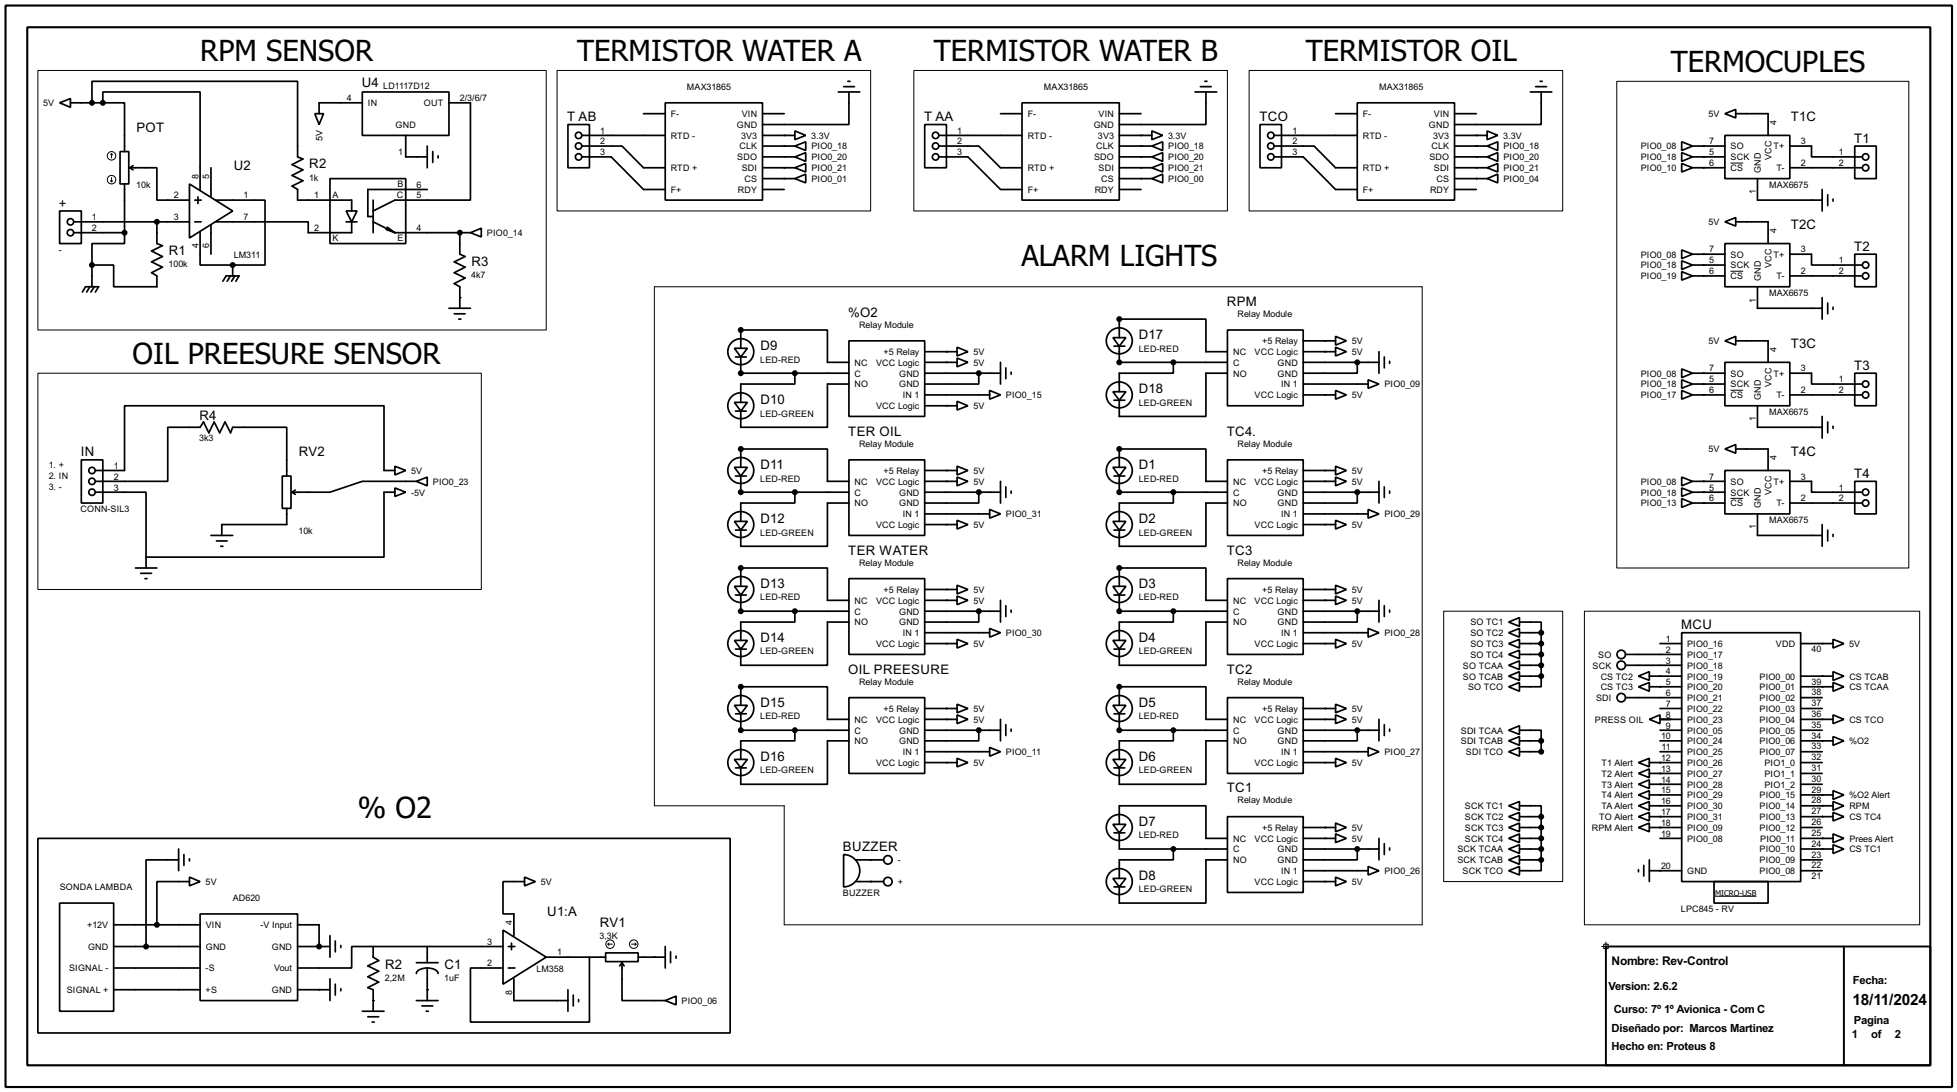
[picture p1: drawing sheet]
<svg xmlns="http://www.w3.org/2000/svg" width="460mm" height="256mm" viewBox="0 0 460 256" stroke-linecap="round" stroke-linejoin="round" font-family="sans-serif">
<path d="M1.3 1.3h457.2v254h-457.2zM6.4 6.4h447v243.8h-447z" fill="none" stroke="#000" stroke-width=".5"/>
<path d="M377.2 222.3h76.2v27.9h-76.2zM433.1 222.3v27.9" fill="none" stroke="#000" stroke-width=".45"/>
<g fill="none" stroke="#000" stroke-width=".23">
<path d="M8.9 16.6h119.4v60.9h-119.4zM130.9 16.6h73.6v33h-73.6zM214.7 16.6h73.6v33h-73.6zM293.4 16.6h73.7v33h-73.7zM379.8 19.1h68.6v114.3h-68.6zM26.2 36.1l-.2 .3M26.2 36.1l.3 .3M26.2 36.1v1M406.5 38.3h3M26 42.5l.2 .2M26.2 41.7v1M26.5 42.5l-.3 .2"/>
<path d="M153.7 67.4h180.4v149.8h-149.9v-27.9h-30.5zM406.5 63.7h3M8.9 87.7h104.2v50.8h-104.2zM406.5 91.7h3M406.5 117.1h3M339.1 143.6h28v63.5h-28zM372.2 143.6h78.7v73.6h-78.7zM402.9 210.5h9.7M142.8 221.8h1M142.8 221.8l.3 .3M143.1 221.5l-.3 .3M148.4 221.8h1"/>
<path d="M149.2 221.5l.2 .3M149.4 221.8l-.2 .3M376.2 222.3h2.1M376.7 221.8h1.1v1h-1.1zM377.2 221.3v2"/>
<circle cx="26.2" cy="36.6" r="1"/>
<circle cx="26.2" cy="42.2" r="1"/>
<circle cx="143.3" cy="221.8" r="1"/>
<circle cx="148.8" cy="221.8" r="1"/>
</g>
<g fill="none" stroke="#000" stroke-width=".4">
<path d="M199.2 19.1h.5M283 19.1h.5M361.8 19.1h.5M14 24.2l2.6-1v2zM16.6 24.2h7.6M21.6 24.2v-5.1h48.3v17.8l1.3 .5-2.6 1.3 2.6 1.2-2.6 1.3 2.6 1.3-2.6 1.2 1.3 .8v2.5h12.7v2.6M24.2 24.2h5.1v11.4M24.2 24.2v-2.6h22.8v22.9M28.2 35.6h2.1v7.6h-2.1zM30.5 39.4h6.4v7.6h7.6M30.5 39.4l.8 .5M31.3 38.9l-.8 .5"/>
<path d="M49.6 39.4v6.9M74 26.7h2l-1 2.6zM85.1 21.6h20.4v10.2h-20.4zM85.1 24.2h-10.1v2.5M95.3 31.8v5.1h5.1M100.4 34.3v5.1M101.7 35.6v2.6M102.9 36.6v.5M105.5 24.2h5v22.8h-17.7l-5.1 2.6M133.4 29.3h5.1v10.1h-5.1zM136.7 36.9h6.9l7.6 7.6h5.1M136.7 34.3h9.4l5.1 5.1h5.1"/>
<path d="M136.7 31.8h19.6M151.2 26.7h5.1M156.3 24.2h22.8v22.8h-22.8zM179.1 39.4h7.6M179.1 26.7h5.1M179.1 36.9h7.6M179.1 31.8h7.6M179.1 34.3h7.6M186.7 34.3l2.6-1v2.1zM186.7 36.9l2.6-1v2zM186.7 30.8l2.6 1-2.6 1zM186.7 39.4l2.6-1v2z"/>
<path d="M196.9 21.6h5.1M198.2 20.4h2.5M199.4 21.6v7.7h-20.3M217.2 29.3h5.1v10.1h-5.1zM220.5 36.9h6.9l7.6 7.6h5.1M220.5 34.3h9.4l5.1 5.1h5.1M220.5 31.8h19.6M235 26.7h5.1M240.1 24.2h22.8v22.8h-22.8zM262.9 39.4h7.7M262.9 26.7h5.1M262.9 36.9h7.7"/>
<path d="M262.9 31.8h7.7M262.9 34.3h7.7M270.6 34.3l2.5-1v2.1zM270.6 30.8l2.5 1-2.5 1zM270.6 36.9l2.5-1v2zM270.6 39.4l2.5-1v2zM280.7 21.6h5.1M282 20.4h2.5M283.3 21.6v7.7h-20.4M296 29.3h5v10.1h-5zM299.3 36.9h6.8l7.6 7.6h5.1M299.3 34.3h9.4l5 5.1h5.1"/>
<path d="M299.3 31.8h19.5M313.7 26.7h5.1M318.8 24.2h22.9v22.8h-22.9zM341.7 39.4h7.6M341.7 26.7h5.1M341.7 36.9h7.6M341.7 31.8h7.6M341.7 34.3h7.6M349.3 34.3l2.5-1v2.1zM349.3 30.8l2.5 1-2.5 1zM349.3 36.9l2.5-1v2zM349.3 39.4l2.5-1v2z"/>
<path d="M359.5 21.6h5M360.7 20.4h2.6M362 21.6v7.7h-20.3M395 38.4l2.6 1-2.6 1zM395 35.9l2.6 1-2.6 1zM395 33.3l2.6 1-2.6 1.1zM397.6 39.4h7.6M397.6 36.9h7.6M397.6 34.3h7.6M405.2 26.7l2.5-1v2zM405.2 31.8h15.2v10.2h-15.2zM407.7 26.7h7.6v5.1"/>
<path d="M420.4 34.3h5.1v2.6h11.9M420.4 39.4h17M435.7 34.3h5v7.7h-5zM14 49.6h5.1v7.6h-5.1zM17.3 52.1h27.2M17.3 54.7h12M29.3 54.7v2.5h-7.7v5.1M29.3 43.2v11.5M36.9 52.1v5.1l1.3 .5-2.6 1.3 2.6 1.3-2.6 1.2 2.6 1.3-2.6 1.3 1.3 .7v2.6h-10.2v-5.1h-5.1M44.5 43.2l10.2 6.4-10.2 6.3zM45.8 52.1h1.5M45.8 47h1.5"/>
<path d="M46.5 46.3v1.5M47 54.7v7.6h7.7M49.6 52.9v6.8M50.6 47h11.7v15.3h-7.6M50.6 52.1h21.8v2.6h10.2v-2.6M77.5 42h17.8v15.2h-17.8zM81.3 49.6h2.6l-1.3 2.5zM81.3 52.1h2.6M87.7 47v7.7M87.7 52.1l5.1 2.6M90.7 53.9l2.1 .8M91 53.4l1.8 1.3"/>
<path d="M92.8 54.7h17.7M100.4 44.5h-14v6.4h1.3M108 54.7v5l1.3 .6-2.6 1.2 2.6 1.3-2.6 1.3 2.6 1.2-2.6 1.3 1.3 .8v5M110.5 54.7l2.6-1.1v2.1zM179.1 44.5h5.1M179.1 42h7.6M186.7 42l2.6-1.1v2.1zM262.9 44.5h5.1M262.9 42h7.7M270.6 42l2.5-1.1v2.1zM341.7 44.5h5.1M341.7 42h7.6"/>
<path d="M349.3 42l2.5-1.1v2.1zM395 58.7l2.6 1-2.6 1.1zM397.6 59.7h7.6M405.2 52.1l2.5-1v2zM405.2 57.2h15.2v10.2h-15.2zM407.7 52.1h7.6v5.1M412.8 42v5h15.2M420.4 59.7h5.1v2.6h11.9M428 44.5v5.1M429.3 45.8v2.5M430.6 46.8v.5M435.7 59.7h5v7.7h-5z"/>
<path d="M19.4 68.6l.7-1.2h3.1l-.8 1.2M21.1 67.4l-.7 1.2M21.6 62.3v5.1M22.2 67.4l-.8 1.2M52.4 66.1l.7-1.3h3.1l-.8 1.3M54.2 64.8l-.8 1.3M54.7 62.3v2.5M55.2 64.8l-.8 1.3M105.5 72.4h5M106.7 73.7h2.6M107.8 75h.5M261.4 79.3h3.1l-1.6 2z"/>
<path d="M262.9 79.3v-4.3h20.4v7.6h5M288.3 77.5h17.8v17.8h-17.8zM313.7 79l2.6 1.1-2.6 1zM395 63.8l2.6 1-2.6 1zM395 61.3l2.6 1-2.6 1zM397.6 64.8h7.6M397.6 62.3h7.6M412.8 67.4v5h15.2M420.4 64.8h17M428 69.9v5.1M429.3 71.2v2.5M430.6 72.2v.5"/>
<path d="M172.5 81.8h3.1l-1.6 2.1zM172.5 94.5h3.1l-1.6 2.1zM172.8 83.9h2.5M172.8 96.6h2.5M174 81.8v-4.3h20.4v7.6h5M174 83.9v3.8h25.4M186.7 87.7v2.5h-12.7v4.3M199.4 80.1h17.8v17.7h-17.8zM199.4 90.2h-5v10.2h-20.4v-3.8M217.2 92.8h15.3M217.2 87.7h17.8M217.2 85.1h7.6"/>
<path d="M217.2 82.6h7.6M217.2 95.3h7.6M224.8 81.6l2.6 1-2.6 1zM224.8 84.1l2.6 1-2.6 1.1zM224.8 94.3l2.6 1-2.6 1zM229.9 87.7v2.5h-12.7M232.5 91.7l2.5 1.1-2.5 1zM235 85.1v5.1M236.3 86.4v2.6M237.5 87.4v.5M261.4 92h3.1l-1.6 2zM261.7 81.3h2.5"/>
<path d="M261.7 94h2.5M262.9 81.3v3.8h25.4M275.6 85.1v2.6h-12.7v4.3M288.3 87.7h-5v10.1h-20.4v-3.8M306.1 92.8h7.6M306.1 80.1h7.6M306.1 85.1h17.8M306.1 90.2h15.3M306.1 82.6h7.6M313.7 81.6l2.6 1-2.6 1zM313.7 91.7l2.6 1.1-2.6 1zM318.8 85.1v2.6h-12.7"/>
<path d="M321.4 89.2l2.5 1-2.5 1zM323.9 82.6v5.1M325.2 83.9v2.5M326.4 84.9v.5M395 91.7l2.6 1.1-2.6 1zM395 89.2l2.6 1-2.6 1zM395 86.7l2.6 1-2.6 1zM397.6 92.8h7.6M397.6 87.7h7.6M397.6 90.2h7.6M405.2 80.1l2.5-1.1v2.1zM405.2 85.1h15.2v10.2h-15.2z"/>
<path d="M407.7 80.1h7.6v5M412.8 95.3v5.1h15.2M420.4 87.7h5.1v2.5h11.9M420.4 92.8h17M428 97.8v5.1M429.3 99.1v2.6M435.7 87.7h5v7.6h-5zM19.1 108h5.1v10.2h-5.1zM22.4 110.5h6.9v-15.2h60.9v15.2h2.6M22.4 115.6h11.9v15.3h55.9v-15.3h2.6M66.3 111.8h2.1v7.6h-2.1zM67.4 111.8v-11.4h-12.7l-.5 1.3-1.3-2.6-1.3 2.6-1.3-2.6-1.2 2.6-1.3-2.6-.8 1.3h-7.6v12.7h-17"/>
<path d="M67.4 119.4v3.8h-15.3v2.6M68.6 115.6l.8 .5M69.4 115.1l-.8 .5M92.8 109.5l2.5 1-2.5 1.1zM92.8 114.6l2.5 1-2.5 1zM97.8 113.1l2.6-1v2zM97.8 113.1h-12.7l-7.6 2.5h-8.9M172.5 109.8h3.1l-1.6 2zM172.8 111.8h2.5M174 109.8v-4.3h20.4v7.6h5M174 111.8v3.8h25.4M186.7 115.6v2.6h-12.7v4.3"/>
<path d="M199.4 108h17.8v17.8h-17.8zM199.4 118.2h-5v10.1h-20.4v-3.8M217.2 115.6h17.8M217.2 113.1h7.6M217.2 110.5h7.6M224.8 109.5l2.6 1-2.6 1.1zM224.8 112.1l2.6 1-2.6 1zM229.9 115.6v2.6h-12.7M232.5 119.7l2.5 1-2.5 1zM235 113.1v5.1M236.3 114.4v2.5M237.5 115.4v.5"/>
<path d="M261.4 109.8h3.1l-1.6 2zM261.7 111.8h2.5M262.9 109.8v-4.3h20.4v7.6h5M262.9 111.8v3.8h25.4M275.6 115.6v2.6h-12.7v4.3M288.3 108h17.8v17.8h-17.8zM288.3 118.2h-5v10.1h-20.4v-3.8M306.1 115.6h17.8M306.1 113.1h7.6M306.1 110.5h7.6M313.7 109.5l2.6 1-2.6 1.1zM313.7 112.1l2.6 1-2.6 1z"/>
<path d="M318.8 115.6v2.6h-12.7M321.4 119.7l2.5 1-2.5 1zM323.9 113.1v5.1M325.2 114.4v2.5M326.4 115.4v.5M395 117.1l2.6 1.1-2.6 1zM395 114.6l2.6 1-2.6 1zM395 112.1l2.6 1-2.6 1zM397.6 118.2h7.6M397.6 115.6h7.6M397.6 113.1h7.6M405.2 105.5l2.5-1.1v2.1z"/>
<path d="M405.2 110.5h15.2v10.2h-15.2zM407.7 105.5h7.6v5M420.4 113.1h5.1v2.5h11.9M420.4 118.2h17M430.6 100.1v.5M435.7 113.1h5v7.6h-5zM31.8 133.4h5.1M33.1 134.7h2.5M34.1 135.9h.5M34.3 130.9v2.5M49.6 125.8h5.1M50.9 127.1h2.5"/>
<path d="M51.9 128.3h.5M172.5 122.5h3.1l-1.6 2zM172.5 137.7h3.1l-1.6 2.1zM172.8 124.5h2.5M172.8 139.8h2.5M174 137.7v-4.3h20.4v7.6h5M174 139.8v3.8h25.4M199.4 135.9h17.8v17.8h-17.8zM217.2 120.7h15.3M217.2 123.2h7.6M217.2 138.5h7.6M224.8 122.2l2.6 1-2.6 1.1z"/>
<path d="M224.8 137.5l2.6 1-2.6 1zM261.4 122.5h3.1l-1.6 2zM261.4 137.7h3.1l-1.6 2.1zM261.7 124.5h2.5M261.7 139.8h2.5M262.9 137.7v-4.3h20.4v7.6h5M262.9 139.8v3.8h25.4M288.3 135.9h17.8v17.8h-17.8zM306.1 120.7h15.3M306.1 123.2h7.6M306.1 138.5h7.6M313.7 122.2l2.6 1-2.6 1.1z"/>
<path d="M313.7 137.5l2.6 1-2.6 1zM412.8 120.7v5.1h15.2M428 123.2v5.1M429.3 124.5v2.6M430.6 125.5v.5M172.5 150.4h3.1l-1.6 2.1zM172.8 152.5h2.5M186.7 143.6v2.5h-12.7v4.3M199.4 146.1h-5v10.2h-20.4v-3.8M217.2 148.6h15.3M217.2 151.2h7.6M217.2 143.6h17.8"/>
<path d="M217.2 141h7.6M224.8 140l2.6 1-2.6 1zM224.8 150.2l2.6 1-2.6 1zM229.9 143.6v2.5h-12.7M232.5 147.6l2.5 1-2.5 1.1zM235 141v5.1M236.3 142.3v2.5M237.5 143.3v.5M261.4 150.4h3.1l-1.6 2.1zM261.7 152.5h2.5M275.6 143.6v2.5h-12.7v4.3M288.3 146.1h-5v10.2h-20.4v-3.8"/>
<path d="M306.1 148.6h15.3M306.1 151.2h7.6M306.1 143.6h17.8M306.1 141h7.6M313.7 140l2.6 1-2.6 1zM313.7 150.2l2.6 1-2.6 1zM318.8 143.6v2.5h-12.7M321.4 147.6l2.5 1-2.5 1.1zM323.9 141v5.1M325.2 142.3v2.5M326.4 143.3v.5M354.4 146.1l2.5-1v2z"/>
<path d="M354.4 148.6l2.5-1v2.1zM354.4 151.2l2.5-1v2zM354.4 153.7l2.5-1v2zM354.4 156.3l2.5-1.1v2.1zM354.4 158.8l2.5-1v2zM356.9 146.1h5.1v2.5M356.9 148.6h5.1M356.9 151.2h5.1M356.9 153.7h5.1M356.9 156.3h5.1M356.9 158.8h5.1M362 158.8v2.5h-5.1"/>
<path d="M362 148.6v10.2M381.8 153.7h13.2M381.8 156.3h13.2M384.9 158.8l2.5-1v2zM387.4 158.8h7.6M389.9 151.2h5.1M395 148.6h28v58.5h-28zM423 151.2h7.6M423 158.8h7.6M430.6 150.2l2.5 1-2.5 1zM430.6 157.8l2.5 1-2.5 1zM172.5 165.7h3.1l-1.6 2z"/>
<path d="M172.5 178.4h3.1l-1.6 2zM172.8 167.7h2.5M174 165.7v-4.4h20.4v7.7h5M174 167.7v3.8h25.4M186.7 171.5v2.5h-12.7v4.4M199.4 163.9h17.8v17.8h-17.8zM199.4 174h-5v10.2h-20.4v-3.8M217.2 171.5h17.8M217.2 176.6h15.3M217.2 169h7.6M217.2 179.1h7.6M217.2 166.4h7.6"/>
<path d="M224.8 165.4l2.6 1-2.6 1zM224.8 167.9l2.6 1.1-2.6 1zM224.8 178.1l2.6 1-2.6 1zM229.9 171.5v2.5h-12.7M232.5 175.6l2.5 1-2.5 1zM235 169v5M236.3 170.2v2.6M237.5 171.3v.5M261.4 165.7h3.1l-1.6 2zM261.4 178.4h3.1l-1.6 2zM261.7 167.7h2.5M262.9 165.7v-4.4h20.4v7.7h5"/>
<path d="M262.9 167.7v3.8h25.4M275.6 171.5v2.5h-12.7v4.4M288.3 163.9h17.8v17.8h-17.8zM288.3 174h-5v10.2h-20.4v-3.8M306.1 171.5h17.8M306.1 176.6h15.3M306.1 169h7.6M306.1 179.1h7.6M306.1 166.4h7.6M313.7 165.4l2.6 1-2.6 1zM313.7 167.9l2.6 1.1-2.6 1zM313.7 178.1l2.6 1-2.6 1z"/>
<path d="M318.8 171.5v2.5h-12.7M321.4 175.6l2.5 1-2.5 1zM323.9 169v5M325.2 170.2v2.6M326.4 171.3v.5M354.4 161.3l2.5-1v2.1zM354.4 171.5l2.5-1v2zM354.4 174l2.5-1v2.1zM354.4 176.6l2.5-1v2zM356.9 171.5h5.1v2.5M356.9 174h5.1M362 174v2.6h-5.1"/>
<path d="M381.8 163.9h13.2M384.9 161.3l2.5-1v2.1zM384.9 179.1l2.5-1v2zM387.4 169l2.5-1.1v2.1zM387.4 161.3h7.6M387.4 179.1h7.6M389.9 171.5h5.1M389.9 176.6h5.1M389.9 174h5.1M389.9 169h5.1M389.9 166.4h5.1M423 171.5h5"/>
<path d="M423 176.6h5M423 174h7.6M423 169h7.6M423 163.9h5M423 161.3h7.6M423 179.1h5M423 166.4h5M430.6 160.3l2.5 1-2.5 1.1zM430.6 173l2.5 1-2.5 1.1zM430.6 167.9l2.5 1.1-2.5 1zM8.9 196.9h162.6v45.7h-162.6zM42 199.4v5.1"/>
<path d="M172.8 180.4h2.5M261.4 193.6h3.1l-1.6 2zM261.7 180.4h2.5M261.7 195.6h2.5M262.9 193.6v-4.3h20.4v7.6h5M262.9 195.6v3.8h25.4M275.6 199.4v2.6h-12.7v4.3M288.3 191.8h17.8v17.8h-17.8zM306.1 194.4h7.6M306.1 196.9h7.6M306.1 199.4h17.8M313.7 193.3l2.6 1.1-2.6 1z"/>
<path d="M313.7 195.9l2.6 1-2.6 1zM318.8 199.4v2.6h-12.7M323.9 196.9v5.1M325.2 198.2v2.5M326.4 199.2v.5M354.4 189.3l2.5-1v2zM354.4 191.8l2.5-1v2zM354.4 194.4l2.5-1.1v2.1zM354.4 196.9l2.5-1v2zM354.4 199.4l2.5-1v2.1zM356.9 189.3h5.1v2.5M356.9 191.8h5.1"/>
<path d="M356.9 194.4h5.1M356.9 196.9h5.1M356.9 199.4h5.1M362 191.8v10.2M384.9 181.7l2.5-1.1v2.1zM384.9 184.2l2.5-1v2zM384.9 186.7l2.5-1v2.1zM384.9 189.3l2.5-1v2zM384.9 191.8l2.5-1v2zM384.9 194.4l2.5-1.1v2.1zM387.4 191.8h7.6M387.4 194.4h7.6"/>
<path d="M387.4 189.3h7.6M387.4 181.7h7.6M387.4 184.2h7.6M387.4 186.7h7.6M389.9 196.9h5.1M423 191.8h7.6M423 194.4h5M423 196.9h7.6M423 199.4h7.6M423 189.3h7.6M423 181.7h5M423 184.2h5"/>
<path d="M423 186.7h7.6M430.6 198.4l2.5 1-2.5 1.1zM430.6 190.8l2.5 1-2.5 1zM430.6 188.3l2.5 1-2.5 1zM430.6 185.7l2.5 1-2.5 1.1zM430.6 195.9l2.5 1-2.5 1zM14 212.1h12.7v25.4h-12.7zM26.7 217.2h20.3M42 202h-7.7v20.3M43.2 200.7v2.6M44.5 206l2.5 1.1-2.5 1zM44.5 207.1h-7.6v10.1"/>
<path d="M44.5 201.7v.5M47 214.7h22.9v20.3h-22.9zM69.9 217.2h5.1v5.1M77.5 219.8v5M118.2 218.5l10.1 6.3-10.1 6.4zM123.2 206l2.6 1.1-2.6 1zM123.2 207.1h-5v7.6h2.5v5.1M198.2 200.7a3.8 3.8 0 0 1 3.8 3.8 3.8 3.8 0 0 1-3.8 3.8zM201 202h6.6M201 207.1h6.6M261.4 206.3h3.1l-1.6 2zM261.7 208.3h2.5"/>
<path d="M288.3 202h-5v10.1h-20.4v-3.8M306.1 204.5h15.3M306.1 207.1h7.6M313.7 206l2.6 1.1-2.6 1zM321.4 203.5l2.5 1-2.5 1zM354.4 202l2.5-1v2zM354.4 204.5l2.5-1v2zM356.9 202h5.1M362 202v2.5h-5.1M384.9 204.3v.5M386.1 203.3v2.5M387.4 204.5h7.6"/>
<path d="M387.4 202v5.1M402.6 207.1h12.7v5h-12.7zM423 202h5M423 204.5h5M26.7 222.3h20.3M26.7 227.4h20.3M26.7 232.5h20.3M69.9 222.3h7.6M69.9 232.5h7.6M77.5 229.9v5.1M78.8 221v2.6M78.8 231.2v2.5"/>
<path d="M80.1 222.1v.5M80.1 232.2v.5M85.1 237.5h5.1M86.4 238.8h2.6M87.7 222.3v2.5l1.3 .8-2.6 1.3 2.6 1.2-2.6 1.3 2.6 1.3-2.6 1.3 1.3 .5v5M97.8 235h5.1M97.8 226.1h5.1M99.1 236.3h2.6M100.1 237.5h.5M100.4 227.4a2.27 2.27 0 0 1 2.5 1.3M100.4 227.4h-.7a2.04 2.04 0 0 0-1.9 1.3M100.4 222.3v3.8"/>
<path d="M100.4 227.4v7.6M118.2 222.3h-35.6v5.1h-12.7M119.4 222.3h1.6M119.4 227.4h1.6M120.2 221.5v1.6M120.7 229.9v5.1h12.7M128.3 224.8h10.2v15.3h-28v-12.7h7.7M133.4 232.5v5M134.7 233.7v2.6M135.9 234.8v.5M138.5 224.8h3.8M142.3 223.8h7.6v2.1h-7.6z"/>
<path d="M146.1 226.1v8.9h10.2M146.1 226.1l-.5 .8M146.1 226.1l.5 .8M149.9 224.8h6.4M156.3 235l2.5-1v2zM156.3 222.3v5.1M157.5 223.6v2.5M158.8 224.6v.5M87.4 240.1h.5"/>
<circle cx="135.9" cy="36.9" r=".75"/>
<circle cx="135.9" cy="31.8" r=".75"/>
<circle cx="135.9" cy="34.3" r=".75"/>
<circle cx="219.7" cy="31.8" r=".75"/>
<circle cx="219.7" cy="34.3" r=".75"/>
<circle cx="219.7" cy="36.9" r=".75"/>
<circle cx="298.5" cy="36.9" r=".75"/>
<circle cx="298.5" cy="34.3" r=".75"/>
<circle cx="298.5" cy="31.8" r=".75"/>
<circle cx="438.2" cy="36.9" r=".75"/>
<circle cx="438.2" cy="39.4" r=".75"/>
<circle cx="16.5" cy="54.7" r=".75"/>
<circle cx="16.5" cy="52.1" r=".75"/>
<circle cx="438.2" cy="62.3" r=".75"/>
<circle cx="438.2" cy="64.8" r=".75"/>
<circle cx="174" cy="95.3" r="3.1"/>
<circle cx="174" cy="82.6" r="3.1"/>
<circle cx="262.9" cy="92.8" r="3.1"/>
<circle cx="262.9" cy="80.1" r="3.1"/>
<circle cx="438.2" cy="92.8" r=".75"/>
<circle cx="438.2" cy="90.2" r=".75"/>
<circle cx="21.6" cy="110.5" r=".75"/>
<circle cx="21.6" cy="113.1" r=".75"/>
<circle cx="21.6" cy="115.6" r=".75"/>
<circle cx="174" cy="110.5" r="3.1"/>
<circle cx="262.9" cy="110.5" r="3.1"/>
<circle cx="438.2" cy="118.2" r=".75"/>
<circle cx="438.2" cy="115.6" r=".75"/>
<circle cx="174" cy="123.2" r="3.1"/>
<circle cx="174" cy="138.5" r="3.1"/>
<circle cx="262.9" cy="138.5" r="3.1"/>
<circle cx="262.9" cy="123.2" r="3.1"/>
<circle cx="174" cy="151.2" r="3.1"/>
<circle cx="262.9" cy="151.2" r="3.1"/>
<circle cx="380.8" cy="156.3" r="1"/>
<circle cx="380.8" cy="153.7" r="1"/>
<circle cx="174" cy="166.4" r="3.1"/>
<circle cx="174" cy="179.1" r="3.1"/>
<circle cx="262.9" cy="166.4" r="3.1"/>
<circle cx="262.9" cy="179.1" r="3.1"/>
<circle cx="380.8" cy="163.9" r="1"/>
<circle cx="262.9" cy="194.4" r="3.1"/>
<circle cx="208.5" cy="207.1" r="1"/>
<circle cx="208.5" cy="202" r="1"/>
<circle cx="262.9" cy="207.1" r="3.1"/>
</g>
<g fill="#000">
<circle cx="184.2" cy="34.3" r=".2"/>
<circle cx="184.2" cy="39.4" r=".2"/>
<circle cx="184.2" cy="31.8" r=".2"/>
<circle cx="268" cy="39.4" r=".2"/>
<circle cx="268" cy="31.8" r=".2"/>
<circle cx="268" cy="34.3" r=".2"/>
<circle cx="268" cy="36.9" r=".2"/>
<circle cx="346.8" cy="34.3" r=".2"/>
<circle cx="346.8" cy="31.8" r=".2"/>
<circle cx="346.8" cy="36.9" r=".2"/>
<circle cx="346.8" cy="39.4" r=".2"/>
<circle cx="400.1" cy="36.9" r=".2"/>
<circle cx="400.1" cy="39.4" r=".2"/>
<circle cx="400.1" cy="34.3" r=".2"/>
<circle cx="108" cy="54.7" r=".2"/>
<circle cx="184.2" cy="42" r=".2"/>
<circle cx="268" cy="42" r=".2"/>
<circle cx="346.8" cy="42" r=".2"/>
<circle cx="400.1" cy="59.7" r=".2"/>
<circle cx="54.7" cy="62.3" r=".2"/>
<circle cx="108" cy="69.9" r=".2"/>
<circle cx="174" cy="77.5" r=".2"/>
<circle cx="262.9" cy="75" r=".2"/>
<circle cx="400.1" cy="62.3" r=".2"/>
<circle cx="400.1" cy="64.8" r=".2"/>
<circle cx="174" cy="87.7" r=".2"/>
<circle cx="222.3" cy="82.6" r=".2"/>
<circle cx="222.3" cy="95.3" r=".2"/>
<circle cx="222.3" cy="85.1" r=".2"/>
<circle cx="262.9" cy="85.1" r=".2"/>
<circle cx="311.2" cy="82.6" r=".2"/>
<circle cx="311.2" cy="80.1" r=".2"/>
<circle cx="311.2" cy="92.8" r=".2"/>
<circle cx="400.1" cy="87.7" r=".2"/>
<circle cx="400.1" cy="92.8" r=".2"/>
<circle cx="400.1" cy="90.2" r=".2"/>
<circle cx="174" cy="105.5" r=".2"/>
<circle cx="174" cy="115.6" r=".2"/>
<circle cx="222.3" cy="113.1" r=".2"/>
<circle cx="222.3" cy="110.5" r=".2"/>
<circle cx="262.9" cy="105.5" r=".2"/>
<circle cx="262.9" cy="115.6" r=".2"/>
<circle cx="311.2" cy="113.1" r=".2"/>
<circle cx="311.2" cy="110.5" r=".2"/>
<circle cx="400.1" cy="118.2" r=".2"/>
<circle cx="400.1" cy="115.6" r=".2"/>
<circle cx="400.1" cy="113.1" r=".2"/>
<circle cx="174" cy="133.4" r=".2"/>
<circle cx="222.3" cy="123.2" r=".2"/>
<circle cx="222.3" cy="138.5" r=".2"/>
<circle cx="262.9" cy="133.4" r=".2"/>
<circle cx="311.2" cy="123.2" r=".2"/>
<circle cx="311.2" cy="138.5" r=".2"/>
<circle cx="174" cy="143.6" r=".2"/>
<circle cx="222.3" cy="141" r=".2"/>
<circle cx="222.3" cy="151.2" r=".2"/>
<circle cx="262.9" cy="143.6" r=".2"/>
<circle cx="311.2" cy="141" r=".2"/>
<circle cx="311.2" cy="151.2" r=".2"/>
<circle cx="389.9" cy="158.8" r=".2"/>
<circle cx="428" cy="151.2" r=".2"/>
<circle cx="428" cy="158.8" r=".2"/>
<circle cx="174" cy="161.3" r=".2"/>
<circle cx="174" cy="171.5" r=".2"/>
<circle cx="222.3" cy="169" r=".2"/>
<circle cx="222.3" cy="166.4" r=".2"/>
<circle cx="222.3" cy="179.1" r=".2"/>
<circle cx="262.9" cy="171.5" r=".2"/>
<circle cx="262.9" cy="161.3" r=".2"/>
<circle cx="311.2" cy="169" r=".2"/>
<circle cx="311.2" cy="166.4" r=".2"/>
<circle cx="311.2" cy="179.1" r=".2"/>
<circle cx="389.9" cy="179.1" r=".2"/>
<circle cx="389.9" cy="161.3" r=".2"/>
<circle cx="428" cy="174" r=".2"/>
<circle cx="428" cy="161.3" r=".2"/>
<circle cx="428" cy="169" r=".2"/>
<circle cx="311.2" cy="196.9" r=".2"/>
<circle cx="311.2" cy="194.4" r=".2"/>
<circle cx="389.9" cy="194.4" r=".2"/>
<circle cx="389.9" cy="181.7" r=".2"/>
<circle cx="389.9" cy="184.2" r=".2"/>
<circle cx="389.9" cy="189.3" r=".2"/>
<circle cx="389.9" cy="186.7" r=".2"/>
<circle cx="389.9" cy="191.8" r=".2"/>
<circle cx="428" cy="189.3" r=".2"/>
<circle cx="428" cy="191.8" r=".2"/>
<circle cx="428" cy="186.7" r=".2"/>
<circle cx="428" cy="199.4" r=".2"/>
<circle cx="428" cy="196.9" r=".2"/>
<circle cx="204.5" cy="202" r=".2"/>
<circle cx="204.5" cy="207.1" r=".2"/>
<circle cx="311.2" cy="207.1" r=".2"/>
<circle cx="389.9" cy="204.5" r=".2"/>
<circle cx="75" cy="232.5" r=".2"/>
<circle cx="75" cy="222.3" r=".2"/>
<circle cx="87.7" cy="235" r=".2"/>
<circle cx="100.4" cy="232.5" r=".2"/>
<circle cx="153.7" cy="224.8" r=".2"/>
</g>
<g fill="#000" stroke="#000" stroke-width=".4">
<circle cx="21.6" cy="24.2" r=".5"/>
<circle cx="24.1" cy="24.2" r=".5"/>
<circle cx="29.2" cy="54.7" r=".5"/>
<circle cx="36.8" cy="52.1" r=".5"/>
<circle cx="108" cy="54.7" r=".5"/>
<circle cx="21.6" cy="62.3" r=".5"/>
<circle cx="54.6" cy="62.3" r=".5"/>
<circle cx="174" cy="77.5" r=".5"/>
<circle cx="262.9" cy="75" r=".5"/>
<circle cx="174" cy="87.7" r=".5"/>
<circle cx="186.7" cy="87.7" r=".5"/>
<circle cx="229.9" cy="87.7" r=".5"/>
<circle cx="262.9" cy="85.1" r=".5"/>
<circle cx="275.6" cy="85.1" r=".5"/>
<circle cx="318.8" cy="85.1" r=".5"/>
<circle cx="174" cy="105.5" r=".5"/>
<circle cx="174" cy="115.6" r=".5"/>
<circle cx="186.7" cy="115.6" r=".5"/>
<circle cx="229.9" cy="115.6" r=".5"/>
<circle cx="262.9" cy="105.5" r=".5"/>
<circle cx="262.9" cy="115.6" r=".5"/>
<circle cx="275.6" cy="115.6" r=".5"/>
<circle cx="318.8" cy="115.6" r=".5"/>
<circle cx="174" cy="133.4" r=".5"/>
<circle cx="262.9" cy="133.4" r=".5"/>
<circle cx="174" cy="143.6" r=".5"/>
<circle cx="186.7" cy="143.6" r=".5"/>
<circle cx="229.9" cy="143.6" r=".5"/>
<circle cx="262.9" cy="143.6" r=".5"/>
<circle cx="275.6" cy="143.6" r=".5"/>
<circle cx="318.8" cy="143.6" r=".5"/>
<circle cx="362" cy="156.3" r=".5"/>
<circle cx="362" cy="158.8" r=".5"/>
<circle cx="362" cy="153.7" r=".5"/>
<circle cx="362" cy="151.2" r=".5"/>
<circle cx="362" cy="148.6" r=".5"/>
<circle cx="174" cy="161.3" r=".5"/>
<circle cx="174" cy="171.5" r=".5"/>
<circle cx="186.7" cy="171.5" r=".5"/>
<circle cx="229.9" cy="171.5" r=".5"/>
<circle cx="262.9" cy="171.5" r=".5"/>
<circle cx="262.9" cy="161.3" r=".5"/>
<circle cx="275.6" cy="171.5" r=".5"/>
<circle cx="318.8" cy="171.5" r=".5"/>
<circle cx="362" cy="176.6" r=".5"/>
<circle cx="362" cy="174" r=".5"/>
<circle cx="275.6" cy="199.4" r=".5"/>
<circle cx="318.8" cy="199.4" r=".5"/>
<circle cx="362" cy="196.9" r=".5"/>
<circle cx="362" cy="199.4" r=".5"/>
<circle cx="362" cy="191.8" r=".5"/>
<circle cx="362" cy="194.4" r=".5"/>
<circle cx="36.8" cy="217.2" r=".5"/>
<circle cx="362" cy="202" r=".5"/>
<circle cx="34.3" cy="222.3" r=".5"/>
<circle cx="74.9" cy="222.3" r=".5"/>
</g>
<g font-size="8.3">
<text x="47.1" y="14.2">RPM SENSOR</text>
<text x="135.6" y="14.2">TERMISTOR WATER A</text>
<text x="219.4" y="14.2">TERMISTOR WATER B</text>
<text x="306.7" y="14.2">TERMISTOR OIL</text>
<text x="392.5" y="16.8">TERMOCUPLES</text>
<text x="239.9" y="62.5">ALARM LIGHTS</text>
<text x="31.2" y="85.4">OIL PREESURE SENSOR</text>
<text x="84.1" y="192.1">% O2</text>
</g>
<text font-size="4.1" x="435.2" y="236.1">18/11/2024</text>
<g font-size="3.5">
<text x="85" y="20.5">U4</text>
<text x="133.3" y="28.5">T AB</text>
<text x="217.1" y="28.5">T AA</text>
<text x="295.8" y="28.5">TCO</text>
<text x="420.7" y="28.5">T1C</text>
<text x="32.1" y="31">POT</text>
<text x="435.5" y="33.5">T1</text>
<text x="54.9" y="39.9">U2</text>
<text x="72.7" y="39.5">R2</text>
<text x="13.8" y="48.7">+</text>
<text x="420.7" y="53.9">T2C</text>
<text x="39.7" y="59.9">R1</text>
<text x="435.5" y="58.9">T2</text>
<text x="110.8" y="62.4">R3</text>
<text x="288.2" y="71.8">RPM</text>
<text x="199.2" y="74.4">%O2</text>
<text x="178.6" y="82.2">D9</text>
<text x="267.5" y="79.7">D17</text>
<text x="420.7" y="81.8">T3C</text>
<text x="435.5" y="86.9">T3</text>
<text x="178.6" y="95">D10</text>
<text x="267.5" y="92.4">D18</text>
<text x="46.9" y="98.6">R4</text>
<text x="19" y="107.2">IN</text>
<text x="70.2" y="107.2">RV2</text>
<text x="199.3" y="102.3">TER OIL</text>
<text x="288.2" y="102.3">TC4.</text>
<text x="420.7" y="107.2">T4C</text>
<text x="178.6" y="110.2">D11</text>
<text x="267.5" y="110.2">D1</text>
<text x="435.5" y="112.3">T4</text>
<text x="178.6" y="122.9">D12</text>
<text x="267.5" y="122.9">D2</text>
<text x="199.3" y="130.3">TER WATER</text>
<text x="288.2" y="130.3">TC3</text>
<text x="178.6" y="138.1">D13</text>
<text x="267.5" y="138.1">D3</text>
<text x="394.9" y="147.8">MCU</text>
<text x="178.6" y="150.8">D14</text>
<text x="267.5" y="150.8">D4</text>
<text x="199.3" y="158.2">OIL PREESURE</text>
<text x="288.2" y="158.2">TC2</text>
<text x="178.6" y="166.1">D15</text>
<text x="267.5" y="166.1">D5</text>
<text x="178.6" y="178.8">D16</text>
<text x="267.5" y="178.8">D6</text>
<text x="288.2" y="186.1">TC1</text>
<text x="267.5" y="194">D7</text>
<text x="198" y="199.9">BUZZER</text>
<text x="267.5" y="206.7">D8</text>
<text x="128.6" y="215.2">U1:A</text>
<text x="140.9" y="217.6">RV1</text>
<text x="90.5" y="227.5">R2</text>
<text x="104.4" y="227.5">C1</text>
</g>
<text font-size="3.2" x="378.5" y="226.6">Nombre: Rev-Control</text>
<g font-size="3">
<text x="377.8" y="232.5">Version: 2.6.2</text>
<text x="435.2" y="231.2">Fecha:</text>
<text x="379" y="237.8">Curso: 7º 1º Avionica - Com C</text>
<text x="378.5" y="242.4">Diseñado por: Marcos Martinez</text>
<text x="435" y="243.9">1</text>
<text x="435.4" y="240.6">Pagina</text>
<text x="439.5" y="243.9">of</text>
<text x="445.1" y="243.9">2</text>
<text x="378.5" y="246.5">Hecho en: Proteus 8</text>
</g>
<g font-size="2.4">
<text x="81.5" y="23.7">4</text>
<text x="90" y="20.9">LD1117D12</text>
<text x="108" y="23.7">2/3/6/7</text>
<text x="161.3" y="21.1">MAX31865</text>
<text x="245.2" y="21.1">MAX31865</text>
<text x="323.9" y="21.1">MAX31865</text>
<text x="10.2" y="25">5V</text>
<text x="86.4" y="25">IN</text>
<text x="99.6" y="25">OUT</text>
<text x="157.5" y="27.5">F-</text>
<text x="174.2" y="27.5">VIN</text>
<text x="241.4" y="27.5">F-</text>
<text x="258" y="27.5">VIN</text>
<text x="320.1" y="27.5">F-</text>
<text x="336.8" y="27.5">VIN</text>
<text x="401.3" y="27.5">5V</text>
<text x="417.3" y="29.2" transform="rotate(-90 417.3 29.2)">4</text>
<text x="75.8" y="33.1" transform="rotate(-90 75.8 33.1)">5V</text>
<text x="92.9" y="30.1">GND</text>
<text x="141" y="31.4">1</text>
<text x="141" y="33.9">2</text>
<text x="157.5" y="32.6">RTD -</text>
<text x="173.1" y="30">GND</text>
<text x="173.7" y="35.1">CLK</text>
<text x="174.1" y="32.6">3V3</text>
<text x="190.6" y="32.6">3.3V</text>
<text x="190.6" y="35.1">PIO0_18</text>
<text x="224.8" y="31.4">1</text>
<text x="224.8" y="33.9">2</text>
<text x="241.4" y="32.6">RTD -</text>
<text x="256.9" y="30">GND</text>
<text x="257.5" y="35.1">CLK</text>
<text x="257.9" y="32.6">3V3</text>
<text x="274.4" y="32.6">3.3V</text>
<text x="274.4" y="35.1">PIO0_18</text>
<text x="303.6" y="31.4">1</text>
<text x="303.6" y="33.9">2</text>
<text x="320.1" y="32.6">RTD -</text>
<text x="335.6" y="30">GND</text>
<text x="336.2" y="35.1">CLK</text>
<text x="336.7" y="32.6">3V3</text>
<text x="353.1" y="32.6">3.3V</text>
<text x="353.1" y="35.1">PIO0_18</text>
<text x="385.4" y="35.1">PIO0_08</text>
<text x="401.5" y="33.9">7</text>
<text x="406.5" y="35.1">SO</text>
<text x="416.6" y="35.1">T+</text>
<text x="423" y="33.9">3</text>
<text x="46.6" y="42" transform="rotate(-90 46.6 42)">8</text>
<text x="49.2" y="42" transform="rotate(-90 49.2 42)">5</text>
<text x="93.5" y="36.3">1</text>
<text x="141" y="36.4">3</text>
<text x="157.5" y="40.2">RTD +</text>
<text x="173.2" y="37.7">SDO</text>
<text x="174.2" y="40.2">SDI</text>
<text x="190.6" y="37.7">PIO0_20</text>
<text x="190.6" y="40.2">PIO0_21</text>
<text x="224.8" y="36.4">3</text>
<text x="241.4" y="40.2">RTD +</text>
<text x="257" y="37.7">SDO</text>
<text x="258" y="40.2">SDI</text>
<text x="274.4" y="37.7">PIO0_20</text>
<text x="274.4" y="40.2">PIO0_21</text>
<text x="303.6" y="36.4">3</text>
<text x="320.1" y="40.2">RTD +</text>
<text x="335.7" y="37.7">SDO</text>
<text x="336.8" y="40.2">SDI</text>
<text x="353.1" y="37.7">PIO0_20</text>
<text x="353.1" y="40.2">PIO0_21</text>
<text x="385.4" y="40.2">PIO0_10</text>
<text x="385.4" y="37.7">PIO0_18</text>
<text x="401.5" y="36.4">5</text>
<text x="401.5" y="39">6</text>
<text x="406.5" y="37.7">SCK</text>
<text x="406.5" y="40.2">CS</text>
<text x="413.6" y="40.6" transform="rotate(-90 413.6 40.6)">GND</text>
<text x="416.1" y="37.6" transform="rotate(-90 416.1 37.6)">VCC</text>
<text x="417.2" y="40.2">T-</text>
<text x="423" y="39">2</text>
<text x="432" y="36.4">1</text>
<text x="432" y="39">2</text>
<text x="32" y="44.1">10k</text>
<text x="40.8" y="46.6">2</text>
<text x="57.2" y="46.6">1</text>
<text x="72.6" y="42.4">1k</text>
<text x="73.8" y="46.6">1</text>
<text x="78.1" y="46.6">A</text>
<text x="93.2" y="46.6">C</text>
<text x="93.3" y="44">B</text>
<text x="97.8" y="46.6">5</text>
<text x="97.8" y="44.1">6</text>
<text x="157.5" y="45.3">F+</text>
<text x="173.3" y="45.3">RDY</text>
<text x="174.9" y="42.7">CS</text>
<text x="190.6" y="42.7">PIO0_01</text>
<text x="241.4" y="45.3">F+</text>
<text x="257.1" y="45.3">RDY</text>
<text x="258.7" y="42.7">CS</text>
<text x="274.4" y="42.7">PIO0_00</text>
<text x="320.1" y="45.3">F+</text>
<text x="335.9" y="45.3">RDY</text>
<text x="337.4" y="42.7">CS</text>
<text x="353.1" y="42.7">PIO0_04</text>
<text x="412.4" y="45.7" transform="rotate(-90 412.4 45.7)">1</text>
<text x="415.5" y="44.1">MAX6675</text>
<text x="21.6" y="51.7">1</text>
<text x="40.8" y="51.7">3</text>
<text x="57.2" y="51.7">7</text>
<text x="401.3" y="52.9">5V</text>
<text x="13.8" y="59.4">-</text>
<text x="21.6" y="54.3">2</text>
<text x="46.6" y="58.3" transform="rotate(-90 46.6 58.3)">4</text>
<text x="49.2" y="58.4" transform="rotate(-90 49.2 58.4)">6</text>
<text x="73.8" y="54.3">2</text>
<text x="78.1" y="56.7">K</text>
<text x="93.3" y="56.7">E</text>
<text x="97.8" y="54.3">4</text>
<text x="114.4" y="55.4">PIO0_14</text>
<text x="401.5" y="59.3">7</text>
<text x="417.3" y="54.6" transform="rotate(-90 417.3 54.6)">4</text>
<text x="423" y="59.3">3</text>
<text x="39.6" y="62.8">100k</text>
<text x="54.9" y="60.7">LM311</text>
<text x="110.7" y="65.4">4k7</text>
<text x="385.4" y="65.6">PIO0_19</text>
<text x="385.4" y="63.1">PIO0_18</text>
<text x="385.4" y="60.5">PIO0_08</text>
<text x="401.5" y="61.9">5</text>
<text x="401.5" y="64.4">6</text>
<text x="406.5" y="60.5">SO</text>
<text x="406.5" y="63.1">SCK</text>
<text x="406.5" y="65.6">CS</text>
<text x="416.1" y="63" transform="rotate(-90 416.1 63)">VCC</text>
<text x="416.6" y="60.5">T+</text>
<text x="417.2" y="65.6">T-</text>
<text x="423" y="64.4">2</text>
<text x="432" y="61.9">1</text>
<text x="432" y="64.4">2</text>
<text x="412.4" y="71.1" transform="rotate(-90 412.4 71.1)">1</text>
<text x="413.6" y="66" transform="rotate(-90 413.6 66)">GND</text>
<text x="415.5" y="69.5">MAX6675</text>
<text x="201.8" y="76.9">Relay Module</text>
<text x="290.7" y="74.4">Relay Module</text>
<text x="207.6" y="83.4">+5 Relay</text>
<text x="228.7" y="83.4">5V</text>
<text x="267.5" y="82.6">LED-RED</text>
<text x="289.6" y="83.4">NC</text>
<text x="294.7" y="83.4">VCC Logic</text>
<text x="296.5" y="80.8">+5 Relay</text>
<text x="317.6" y="80.8">5V</text>
<text x="317.6" y="83.4">5V</text>
<text x="401.3" y="80.8">5V</text>
<text x="417.3" y="82.6" transform="rotate(-90 417.3 82.6)">4</text>
<text x="178.6" y="85.2">LED-RED</text>
<text x="200.7" y="85.9">NC</text>
<text x="200.7" y="88.5">C</text>
<text x="205.8" y="85.9">VCC Logic</text>
<text x="211.2" y="88.5">GND</text>
<text x="228.7" y="85.9">5V</text>
<text x="289.6" y="85.9">C</text>
<text x="289.6" y="88.5">NO</text>
<text x="300.1" y="85.9">GND</text>
<text x="300.1" y="88.5">GND</text>
<text x="385.4" y="88.5">PIO0_08</text>
<text x="401.5" y="87.3">7</text>
<text x="401.5" y="89.8">5</text>
<text x="406.5" y="88.5">SO</text>
<text x="416.6" y="88.5">T+</text>
<text x="423" y="87.3">3</text>
<text x="432" y="89.8">1</text>
<text x="200.7" y="91">NO</text>
<text x="211.2" y="91">GND</text>
<text x="212" y="93.6">IN 1</text>
<text x="236.3" y="93.6">PIO0_15</text>
<text x="267.5" y="95.3">LED-GREEN</text>
<text x="294.7" y="93.6">VCC Logic</text>
<text x="300.9" y="91">IN 1</text>
<text x="317.6" y="93.6">5V</text>
<text x="325.2" y="91">PIO0_09</text>
<text x="385.4" y="93.6">PIO0_17</text>
<text x="385.4" y="91">PIO0_18</text>
<text x="401.5" y="92.4">6</text>
<text x="406.5" y="91">SCK</text>
<text x="406.5" y="93.6">CS</text>
<text x="413.6" y="94" transform="rotate(-90 413.6 94)">GND</text>
<text x="416.1" y="90.9" transform="rotate(-90 416.1 90.9)">VCC</text>
<text x="417.2" y="93.6">T-</text>
<text x="423" y="92.4">2</text>
<text x="432" y="92.4">2</text>
<text x="178.6" y="97.9">LED-GREEN</text>
<text x="205.8" y="96.1">VCC Logic</text>
<text x="228.7" y="96.1">5V</text>
<text x="412.4" y="98.9" transform="rotate(-90 412.4 98.9)">1</text>
<text x="415.5" y="97.5">MAX6675</text>
<text x="46.8" y="103.6">3k3</text>
<text x="201.8" y="104.9">Relay Module</text>
<text x="290.7" y="104.9">Relay Module</text>
<text x="401.3" y="106.3">5V</text>
<text x="417.3" y="108" transform="rotate(-90 417.3 108)">4</text>
<text x="11.5" y="110">1. +</text>
<text x="11.5" y="112.5">2. IN</text>
<text x="26.7" y="110.1">1</text>
<text x="26.7" y="112.7">2</text>
<text x="96.6" y="111.3">5V</text>
<text x="101.7" y="113.9">PIO0_23</text>
<text x="178.6" y="113.1">LED-RED</text>
<text x="200.7" y="113.9">NC</text>
<text x="205.8" y="113.9">VCC Logic</text>
<text x="207.6" y="111.3">+5 Relay</text>
<text x="228.7" y="111.3">5V</text>
<text x="228.7" y="113.9">5V</text>
<text x="267.5" y="113.1">LED-RED</text>
<text x="289.6" y="113.9">NC</text>
<text x="294.7" y="113.9">VCC Logic</text>
<text x="296.5" y="111.3">+5 Relay</text>
<text x="317.6" y="111.3">5V</text>
<text x="317.6" y="113.9">5V</text>
<text x="385.4" y="113.9">PIO0_08</text>
<text x="401.5" y="112.7">7</text>
<text x="406.5" y="113.9">SO</text>
<text x="416.6" y="113.9">T+</text>
<text x="423" y="112.7">3</text>
<text x="11.5" y="115.1">3. -</text>
<text x="26.7" y="115.2">3</text>
<text x="96.6" y="116.4">-5V</text>
<text x="200.7" y="116.4">C</text>
<text x="200.7" y="119">NO</text>
<text x="211.2" y="116.4">GND</text>
<text x="211.2" y="119">GND</text>
<text x="289.6" y="116.4">C</text>
<text x="289.6" y="119">NO</text>
<text x="300.1" y="116.4">GND</text>
<text x="300.1" y="119">GND</text>
<text x="385.4" y="119">PIO0_13</text>
<text x="385.4" y="116.4">PIO0_18</text>
<text x="401.5" y="115.2">5</text>
<text x="401.5" y="117.8">6</text>
<text x="406.5" y="116.4">SCK</text>
<text x="406.5" y="119">CS</text>
<text x="413.6" y="119.4" transform="rotate(-90 413.6 119.4)">GND</text>
<text x="416.1" y="116.3" transform="rotate(-90 416.1 116.3)">VCC</text>
<text x="417.2" y="119">T-</text>
<text x="423" y="117.8">2</text>
<text x="432" y="115.2">1</text>
<text x="432" y="117.8">2</text>
<text x="18.9" y="120.4">CONN-SIL3</text>
<text x="70.1" y="125.4">10k</text>
<text x="178.6" y="125.8">LED-GREEN</text>
<text x="205.8" y="124">VCC Logic</text>
<text x="212" y="121.5">IN 1</text>
<text x="228.7" y="124">5V</text>
<text x="236.3" y="121.5">PIO0_31</text>
<text x="267.5" y="125.8">LED-GREEN</text>
<text x="294.7" y="124">VCC Logic</text>
<text x="300.9" y="121.5">IN 1</text>
<text x="317.6" y="124">5V</text>
<text x="325.2" y="121.5">PIO0_29</text>
<text x="412.4" y="124.3" transform="rotate(-90 412.4 124.3)">1</text>
<text x="415.5" y="122.9">MAX6675</text>
<text x="201.8" y="132.9">Relay Module</text>
<text x="290.7" y="132.9">Relay Module</text>
<text x="178.6" y="141">LED-RED</text>
<text x="200.7" y="141.8">NC</text>
<text x="205.8" y="141.8">VCC Logic</text>
<text x="207.6" y="139.3">+5 Relay</text>
<text x="228.7" y="139.3">5V</text>
<text x="228.7" y="141.8">5V</text>
<text x="267.5" y="141">LED-RED</text>
<text x="289.6" y="141.8">NC</text>
<text x="294.7" y="141.8">VCC Logic</text>
<text x="296.5" y="139.3">+5 Relay</text>
<text x="317.6" y="139.3">5V</text>
<text x="317.6" y="141.8">5V</text>
<text x="200.7" y="144.4">C</text>
<text x="200.7" y="146.9">NO</text>
<text x="211.2" y="144.4">GND</text>
<text x="211.2" y="146.9">GND</text>
<text x="212" y="149.4">IN 1</text>
<text x="236.3" y="149.4">PIO0_30</text>
<text x="289.6" y="144.4">C</text>
<text x="289.6" y="146.9">NO</text>
<text x="300.1" y="144.4">GND</text>
<text x="300.1" y="146.9">GND</text>
<text x="300.9" y="149.4">IN 1</text>
<text x="325.2" y="149.4">PIO0_28</text>
<text x="345.4" y="146.9">SO TC1</text>
<text x="345.4" y="149.4">SO TC2</text>
<text x="178.6" y="153.7">LED-GREEN</text>
<text x="205.8" y="152">VCC Logic</text>
<text x="228.7" y="152">5V</text>
<text x="267.5" y="153.7">LED-GREEN</text>
<text x="294.7" y="152">VCC Logic</text>
<text x="317.6" y="152">5V</text>
<text x="345.4" y="152">SO TC3</text>
<text x="345.4" y="154.5">SO TC4</text>
<text x="375.4" y="154.5">SO</text>
<text x="391.3" y="155.9">3</text>
<text x="391.3" y="153.3">2</text>
<text x="391.3" y="150.8">1</text>
<text x="396.3" y="154.5">PIO0_17</text>
<text x="396.3" y="152">PIO0_16</text>
<text x="417.1" y="152">VDD</text>
<text x="425.5" y="153.2">40</text>
<text x="434.4" y="152">5V</text>
<text x="201.8" y="160.8">Relay Module</text>
<text x="290.7" y="160.8">Relay Module</text>
<text x="343.6" y="157.1">SO TCAA</text>
<text x="343.6" y="159.6">SO TCAB</text>
<text x="374.1" y="157.1">SCK</text>
<text x="376" y="159.6">CS TC2</text>
<text x="391.3" y="160.9">5</text>
<text x="391.3" y="158.4">4</text>
<text x="396.3" y="159.6">PIO0_19</text>
<text x="396.3" y="157.1">PIO0_18</text>
<text x="413.3" y="159.6">PIO0_00</text>
<text x="425.5" y="160.8">39</text>
<text x="434.4" y="159.6">CS TCAB</text>
<text x="207.6" y="167.2">+5 Relay</text>
<text x="228.7" y="167.2">5V</text>
<text x="296.5" y="167.2">+5 Relay</text>
<text x="317.6" y="167.2">5V</text>
<text x="344.8" y="162.1">SO TCO</text>
<text x="374.9" y="164.7">SDI</text>
<text x="376" y="162.1">CS TC3</text>
<text x="391.3" y="166">7</text>
<text x="391.3" y="163.5">6</text>
<text x="396.3" y="167.2">PIO0_22</text>
<text x="396.3" y="164.7">PIO0_21</text>
<text x="396.3" y="162.1">PIO0_20</text>
<text x="413.3" y="162.1">PIO0_01</text>
<text x="413.3" y="164.7">PIO0_02</text>
<text x="413.3" y="167.2">PIO0_03</text>
<text x="425.5" y="163.3">38</text>
<text x="425.5" y="165.9">37</text>
<text x="434.4" y="162.1">CS TCAA</text>
<text x="178.6" y="169">LED-RED</text>
<text x="200.7" y="169.8">NC</text>
<text x="200.7" y="172.3">C</text>
<text x="205.8" y="169.8">VCC Logic</text>
<text x="211.2" y="172.3">GND</text>
<text x="228.7" y="169.8">5V</text>
<text x="267.5" y="169">LED-RED</text>
<text x="289.6" y="169.8">NC</text>
<text x="289.6" y="172.3">C</text>
<text x="294.7" y="169.8">VCC Logic</text>
<text x="300.1" y="172.3">GND</text>
<text x="317.6" y="169.8">5V</text>
<text x="343.1" y="172.3">SDI TCAA</text>
<text x="374.6" y="169.8">PRESS OIL</text>
<text x="390.2" y="173.6">10</text>
<text x="391.3" y="171.1">9</text>
<text x="391.3" y="168.6">8</text>
<text x="396.3" y="172.3">PIO0_05</text>
<text x="396.3" y="169.8">PIO0_23</text>
<text x="413.3" y="169.8">PIO0_04</text>
<text x="413.3" y="172.3">PIO0_05</text>
<text x="425.5" y="168.4">36</text>
<text x="425.5" y="171">35</text>
<text x="425.5" y="173.5">34</text>
<text x="434.4" y="169.8">CS TCO</text>
<text x="200.7" y="174.8">NO</text>
<text x="205.8" y="179.9">VCC Logic</text>
<text x="211.2" y="174.8">GND</text>
<text x="212" y="177.4">IN 1</text>
<text x="228.7" y="179.9">5V</text>
<text x="236.3" y="177.4">PIO0_11</text>
<text x="289.6" y="174.8">NO</text>
<text x="294.7" y="179.9">VCC Logic</text>
<text x="300.1" y="174.8">GND</text>
<text x="300.9" y="177.4">IN 1</text>
<text x="317.6" y="179.9">5V</text>
<text x="325.2" y="177.4">PIO0_27</text>
<text x="343.1" y="174.8">SDI TCAB</text>
<text x="344.3" y="177.4">SDI TCO</text>
<text x="376.2" y="179.9">T1 Alert</text>
<text x="390.2" y="178.7">12</text>
<text x="390.3" y="176.2">11</text>
<text x="396.3" y="179.9">PIO0_26</text>
<text x="396.3" y="177.4">PIO0_25</text>
<text x="396.3" y="174.8">PIO0_24</text>
<text x="413.3" y="174.8">PIO0_06</text>
<text x="413.3" y="177.4">PIO0_07</text>
<text x="414.4" y="179.9">PIO1_0</text>
<text x="425.5" y="176">33</text>
<text x="425.5" y="178.6">32</text>
<text x="434.4" y="174.8">%O2</text>
<text x="178.6" y="181.7">LED-GREEN</text>
<text x="267.5" y="181.7">LED-GREEN</text>
<text x="376.2" y="182.5">T2 Alert</text>
<text x="376.2" y="185">T3 Alert</text>
<text x="390.2" y="183.8">14</text>
<text x="390.2" y="181.3">13</text>
<text x="396.3" y="185">PIO0_28</text>
<text x="396.3" y="182.5">PIO0_27</text>
<text x="414.4" y="182.5">PIO1_1</text>
<text x="414.4" y="185">PIO1_2</text>
<text x="425.5" y="181.1">31</text>
<text x="425.5" y="183.7">30</text>
<text x="290.7" y="188.7">Relay Module</text>
<text x="344.1" y="190.1">SCK TC1</text>
<text x="376.1" y="190.1">TA Alert</text>
<text x="376.2" y="187.5">T4 Alert</text>
<text x="390.2" y="191.4">17</text>
<text x="390.2" y="188.9">16</text>
<text x="390.2" y="186.3">15</text>
<text x="396.3" y="190.1">PIO0_30</text>
<text x="396.3" y="187.5">PIO0_29</text>
<text x="413.3" y="187.5">PIO0_15</text>
<text x="413.3" y="190.1">PIO0_14</text>
<text x="425.5" y="186.2">29</text>
<text x="425.5" y="188.7">28</text>
<text x="425.5" y="191.3">27</text>
<text x="434.4" y="187.5">%O2 Alert</text>
<text x="434.4" y="190.1">RPM</text>
<text x="267.5" y="196.9">LED-RED</text>
<text x="289.6" y="197.7">NC</text>
<text x="294.7" y="197.7">VCC Logic</text>
<text x="296.5" y="195.2">+5 Relay</text>
<text x="317.6" y="195.2">5V</text>
<text x="317.6" y="197.7">5V</text>
<text x="344.1" y="192.6">SCK TC2</text>
<text x="344.1" y="195.2">SCK TC3</text>
<text x="344.1" y="197.7">SCK TC4</text>
<text x="373.9" y="195.2">RPM Alert</text>
<text x="375.6" y="192.6">TO Alert</text>
<text x="390.2" y="196.5">19</text>
<text x="390.2" y="194">18</text>
<text x="396.3" y="197.7">PIO0_08</text>
<text x="396.3" y="195.2">PIO0_09</text>
<text x="396.3" y="192.6">PIO0_31</text>
<text x="413.3" y="192.6">PIO0_13</text>
<text x="413.3" y="195.2">PIO0_12</text>
<text x="413.4" y="197.7">PIO0_11</text>
<text x="425.5" y="193.8">26</text>
<text x="425.5" y="196.4">25</text>
<text x="434.4" y="192.6">CS TC4</text>
<text x="434.4" y="197.7">Prees Alert</text>
<text x="210.9" y="202.8">-</text>
<text x="289.6" y="200.2">C</text>
<text x="289.6" y="202.8">NO</text>
<text x="300.1" y="200.2">GND</text>
<text x="300.1" y="202.8">GND</text>
<text x="342.3" y="200.2">SCK TCAA</text>
<text x="342.3" y="202.8">SCK TCAB</text>
<text x="413.3" y="200.2">PIO0_10</text>
<text x="413.3" y="202.8">PIO0_09</text>
<text x="425.5" y="198.9">24</text>
<text x="425.5" y="201.4">23</text>
<text x="425.5" y="204">22</text>
<text x="434.4" y="200.2">CS TC1</text>
<text x="14" y="209.1">SONDA LAMBDA</text>
<text x="48.3" y="207.9">5V</text>
<text x="127.1" y="207.9">5V</text>
<text x="210.9" y="207.9">+</text>
<text x="267.5" y="209.6">LED-GREEN</text>
<text x="294.7" y="207.9">VCC Logic</text>
<text x="300.9" y="205.3">IN 1</text>
<text x="317.6" y="207.9">5V</text>
<text x="325.2" y="205.3">PIO0_26</text>
<text x="343.5" y="205.3">SCK TCO</text>
<text x="390.2" y="204.1">20</text>
<text x="396.3" y="205.3">GND</text>
<text x="413.3" y="205.3">PIO0_08</text>
<text x="425.5" y="206.5">21</text>
<text x="54.7" y="211.6">AD620</text>
<text x="198" y="210.5">BUZZER</text>
<text x="394.8" y="214.3">LPC845 - RV</text>
<text x="20.5" y="218">+12V</text>
<text x="48.3" y="218">VIN</text>
<text x="61.2" y="218">-V Input</text>
<text x="114.5" y="221.9">3</text>
<text x="120.3" y="217.2" transform="rotate(-90 120.3 217.2)">4</text>
<text x="140.8" y="220.5">3,3K</text>
<text x="20.7" y="223.1">GND</text>
<text x="48.3" y="223.1">GND</text>
<text x="63.8" y="223.1">GND</text>
<text x="114.5" y="227">2</text>
<text x="130.9" y="224.4">1</text>
<text x="15.7" y="233.3">SIGNAL +</text>
<text x="16.2" y="228.2">SIGNAL -</text>
<text x="48.3" y="228.2">-S</text>
<text x="48.3" y="233.3">+S</text>
<text x="63.8" y="233.3">GND</text>
<text x="64.4" y="228.2">Vout</text>
<text x="90.4" y="230.5">2,2M</text>
<text x="104.4" y="230.5">1uF</text>
<text x="120.3" y="233.6" transform="rotate(-90 120.3 233.6)">8</text>
<text x="126" y="228.3">LM358</text>
<text x="160.1" y="235.8">PIO0_06</text>
</g>
<text font-size="2.3" x="402.9" y="210.4">MICRO-USB</text>
</svg>
